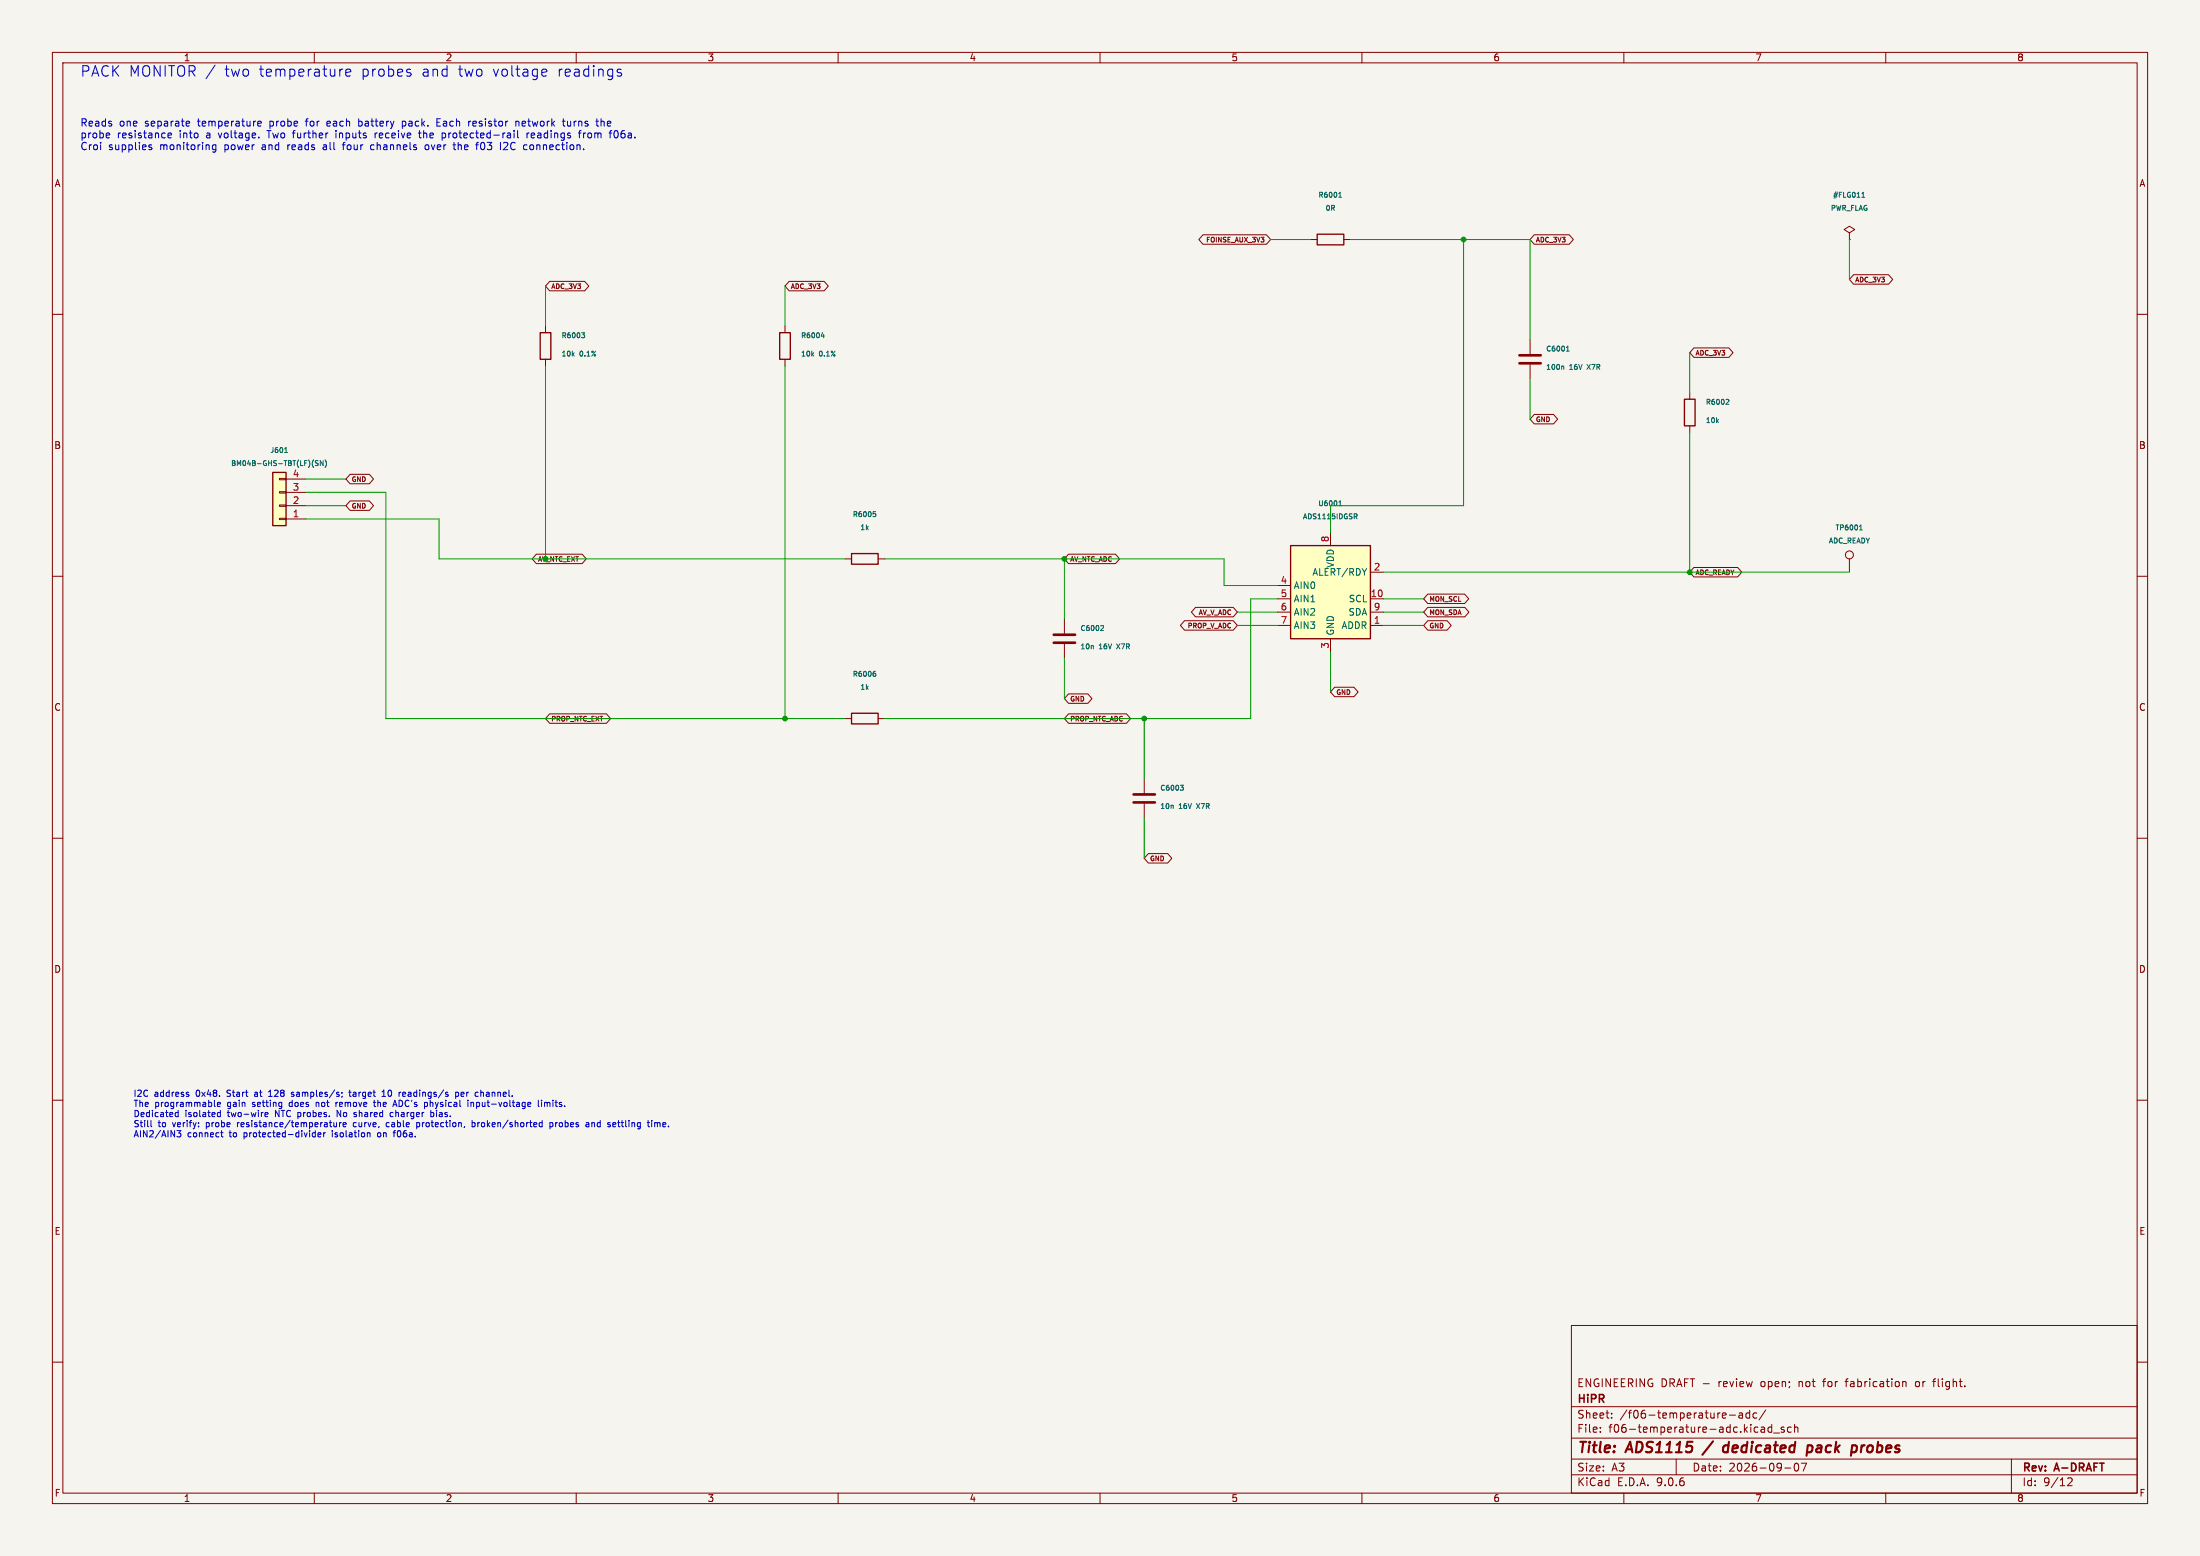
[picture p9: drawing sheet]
<svg xmlns="http://www.w3.org/2000/svg" width="420mm" height="297mm" viewBox="0 0 420 297" stroke-linecap="round" stroke-linejoin="round" font-family="sans-serif">
<path d="M0 0h420v297h-420z" fill="#f5f4ef" stroke="#f5f4ef" stroke-width=".19"/>
<g fill="none" stroke="#840000" stroke-width=".19">
<path d="M10 10h400v277h-400zM12 12h396v273h-396zM60 10v2M110 10v2M160 10v2M210 10v2M260 10v2M310 10v2M360 10v2M10 60h2M408 60h2M10 110h2"/>
<path d="M408 110h2M10 160h2M408 160h2M10 210h2M408 210h2M300 253h108v32h-108zM10 260h2M300 278.5h108M300 274.5h108M300 268.5h108M305.5 273.2v.2M305.5 272.5v.1"/>
<path d="M307.7 270.5v.2M307.7 269.8v.1M320 278.5v3M330.2 270.1h1.1M332 269.8h.6l.1 .9M332.7 270l-.5 .1a.29 .29 0 0 0-.3 .3 .29 .29 0 0 0 .3 .3l.5-.1M334 269.8l-.4-.1-.3 .3 .1 .6h.6M334 269.2v1.5M335.4 269.8l-.5-.1-.2 .3 .1 .6h.6M336.4 272.4h.3l.2 .2v.8M336.9 273.3l-.5 .1M336.9 272.7l-.5 .1"/>
<path d="M337.1 269.1l-1.3 1.9M338.2 272.5l-.4-.1-.3 .3 .2 .6h.5M338.2 271.9v1.5M338.6 273.5h1.1M340.6 272.5l-.4-.1-.2 .2 .1 .2 .5 .2v.3h-.6M341.9 272.5l-.4-.1-.3 .3 .2 .6h.5M342.6 272.5l.2-.1 .4 .1v.9M342.6 271.9v1.5M342.7 279.4l.2-.1a.8 .8 0 0 1 .5 .7 .8 .8 0 0 1-.5 .8l-.2-.2-.2-.4zM343.9 279.3h1l-.7 1.5M352.2 263.7h.6M363.3 263.8h.5l.1 .9"/>
<path d="M365.9 263.7l-.2 .3v.4l.2 .3M368.9 263.7h.6M369.5 263.2l-.3 .2v1.3M384 278.5v6.5M408 260h2M60 285v2M110 285v2M160 285v2M210 285v2M260 285v2M300 281.5h108M310 285v2"/>
<path d="M340.7 280.2h1.2M360 285v2M394.7 282.2l.6-.1 .2 .1 .1 .3-.9 1.1h.9"/>
</g>
<path d="M327 275.1l-2 2.6M330 276a.66 .66 0 0 0-1 .3l-.1 .5 .2 .3h.7M330.1 275.2l-.3 2M345.1 276h.8l.1 .3v.5a.66 .66 0 0 1-1 .3M345.1 275.9l-.2 2M355.4 275.9l-.2 1.3M355.8 275.9l-.4 .4" fill="none" stroke="#840000" stroke-width=".4"/>
<path d="M52.1 90.2h2.5v10.1h-2.5z" fill="#ffffc2"/>
<path d="M148.8 63.5h2.1v5.1h-2.1zM321.6 76.2h2v5.1h-2zM52.1 90.2h2.5v10.1h-2.5zM162.6 136.1h5v2.1h-5z" fill="none" stroke="#840000" stroke-width=".25"/>
<g fill="none" stroke="#840000" stroke-width=".19">
<path d="M149.9 62.2v1.3M149.9 68.6v1.3M292.1 64.8v2.8M292.1 69.6v2.8M322.6 74.9v1.3M53.3 98.9h1.3v.3h-1.3zM53.3 96.4h1.3v.2h-1.3zM53.3 93.9h1.3v.2h-1.3zM53.3 91.3h1.3v.3h-1.3zM54.6 99.1h3.8M54.6 96.5h3.8M54.6 94h3.8"/>
<path d="M54.6 91.4h3.8M322.6 81.3v1.3M203.2 118.1v2.8M353.1 106.7v2.5M161.3 137.2h1.3M167.6 137.2h1.3M203.2 122.9v2.8M218.4 148.6v2.8M218.4 153.4v2.8"/>
<circle cx="353.1" cy="105.9" r=".76"/>
</g>
<g fill="none" stroke="#006464" stroke-width=".19">
<path d="M156.8 64.2h.6M157.2 63.8v.7M298.3 69.9l.2 .1v.5M299 67h.6M299.1 66.3l.2-.2v.9M329.6 76.2l.4 .1 .1 .2-.6 .7h.6M54.3 86.4h.6M54.5 85.6l.1-.2v1M60.7 88h-.5a.4 .4 0 0 0 .5 .5l-.1 .3h-.4M61.7 87.9v1l-.6-1v1M62 87.8a1.09 1.09 0 0 1 0 1.4M210.3 119.4h.3l.1 .3-.6 .7h.6"/>
<path d="M355 101.2h.5M355.1 100.4l.2-.2v1M166.8 128.5l.4 .2v.3l-.4 .1M166.9 128.1h.2M225.3 149.9h.6l-.3 .3 .3 .1v.4l-.2 .1h-.2"/>
</g>
<path d="M290.1 67.8h4M290.1 69.3h4M201.2 121.2h4M201.2 122.7h4M216.4 151.6h4.1M216.4 153.2h4.1" fill="none" stroke="#840000" stroke-width=".51"/>
<path d="M246.4 104.1h15.2v17.8h-15.2z" fill="#ffffc2"/>
<path d="M251.5 44.7h5v2h-5zM103.1 63.5h2.1v5.1h-2.1zM162.6 105.7h5v2h-5zM246.4 104.1h15.2v17.8h-15.2z" fill="none" stroke="#840000" stroke-width=".25"/>
<g fill="none" stroke="#840000" stroke-width=".19">
<path d="M104.9 53.7h6.7l.8 .9-.8 .9h-6.7l-.8-.9zM150.6 53.7h6.7l.8 .9-.8 .9h-6.7l-.7-.9zM229.7 44.8h12.1l.8 .9-.8 .9h-12.1l-.8-.9zM250.2 45.7h1.3M256.5 45.7h1.3M292.9 44.8h6.7l.8 .9-.8 .9h-6.7l-.8-.9zM353.1 44.5l1-.7-1-.6-1.1 .6 1.1 .7v1.2M353.1 45.7h.1M353.8 52.4h6.7l.8 .9-.8 .9h-6.7l-.7-.9zM104.1 62.2v1.3M104.1 68.6v1.3M292.9 79.1h3.7l.8 .9-.8 .9h-3.7l-.8-.9z"/>
<path d="M323.4 66.4h6.7l.7 .9-.7 .9h-6.7l-.8-.9zM66.8 90.5h3.7l.8 .9-.8 .9h-3.7l-.8-.9zM66.8 95.6h3.7l.8 .9-.8 .9h-3.7l-.8-.9zM102.4 105.8h8.7l.8 .9-.8 .9h-8.7l-.8-.9zM161.3 106.7h1.3M167.6 106.7h1.3M204 105.8h8.9l.8 .9-.8 .9h-8.9l-.8-.9zM226.1 118.5h9.3l.8 .9-.8 .9h-9.3l-.8-.9zM228.2 115.9h7.2l.8 .9-.8 .9h-7.2l-.8-.9zM243.8 111.8h2.6M243.8 114.3h2.6M243.8 116.8h2.6"/>
<path d="M243.8 119.4h2.6M254 101.6v2.5M261.6 114.3h2.6M261.6 116.8h2.6M261.6 119.4h2.6M261.6 109.2h2.6M272.6 113.4h7l.8 .9-.8 .9h-7l-.8-.9zM272.6 115.9h7l.8 .9-.8 .9h-7l-.8-.9zM272.6 118.5h3.7l.7 .9-.7 .9h-3.7l-.8-.9zM323.4 108.3h8.3l.8 .9-.8 .9h-8.3l-.8-.9zM104.9 136.3h10.9l.8 .9-.8 .9h-10.9l-.8-.9zM204 132.4h3.7l.8 1-.8 .9h-3.7l-.8-.9z"/>
<path d="M204 136.3h11l.8 .9-.8 .9h-11l-.8-.9zM254 121.9v2.6M254.8 131.2h3.7l.8 .9-.8 .9h-3.7l-.8-.9zM219.2 162.9h3.7l.8 .9-.8 .9h-3.7l-.8-.9z"/>
</g>
<path d="M255.6 37.7h.5M255.7 36.9l.1-.2v1M355.4 37.7h.6M355.5 36.9l.2-.2v1M111 63.5h.6l-.3 .4 .3 .1v.3l-.2 .2h-.2M166.7 97.7h.5M166.8 98l.4 .2-.1 .4h-.3M255.6 96.5h.5M255.6 95.9l.3-.3v.9M258.5 98.1h.4l.2 .2-.1 .2-.5 .1M258.8 98.6l.3 .4" fill="none" stroke="#006464" stroke-width=".19"/>
<g fill="none" stroke="#009600" stroke-width=".19">
<path d="M104.1 54.6v7.6M149.9 54.6v7.6M242.6 45.7h7.6M257.8 45.7h34.3v19.1M279.4 45.7v50.8h-25.4v5.1M353.1 45.7v7.6M104.1 69.9v36.8M149.9 69.9v67.3M292.1 72.4v7.6M322.6 67.3v7.6M58.4 96.5h7.6M58.4 99.1h25.4v7.6h77.5"/>
<path d="M58.4 94h15.3v43.2h87.6M58.4 91.4h7.6M322.6 82.6v26.6M168.9 106.7h64.8v5.1h10.1M203.2 106.7v11.4M236.2 116.8h7.6M236.2 119.4h7.6M243.8 114.3h-5v22.9h-69.9M264.2 109.2h88.9M264.2 114.3h7.6M264.2 116.8h7.6M264.2 119.4h7.6"/>
<path d="M203.2 125.7v7.7M218.4 137.2v11.4M254 124.5v7.6M218.4 156.2v7.6"/>
</g>
<g fill="none" stroke="#0000c2" stroke-width=".19">
<path d="M41.1 12.4l-1.8 2.6M65.2 13.2h.2M66 13.9l1-.2-.1-.4-.6-.1-.3 .3 .1 .9h.8M78.4 14v.4M104.1 13.2l.2 .1 .1 .4-1 .2M104.3 14.4l-.2 .1M118.1 13.2l.5 .1M118.1 13.9l.5 .1 .1 .3-.3 .2h-.4M20.7 25.4l.2 .3-.6 .2M20.9 26.3h-.2M28.4 27.9l.6 .4-.2 .3-.4-.1M28.9 27.7l-.3-.1-.2 .2"/>
<path d="M32.1 25.5v.8h.6M32.7 25.5v.2l-.6 .2M35.7 23.1l.4 .1 .1 .3-.7 .1M36.1 24l-.4 .1M41.2 27.7l-.4-.1-.3 .3 .2 .6h.5M41.2 27.6v1.2l-.3 .2h-.3M49.2 23.6l.7-.1-.1-.3-.4-.1-.2 .2 .1 .7h.5M49.4 26.2v.1M61.9 27.6l-.2 .1M61.9 28l-.2 .2 .2 .4M62.6 23.1l-.2 .2v.6l.2 .2M63.1 23.5l-.7 .1"/>
<path d="M64.1 25.4v.9M65.5 27.4v1.2M68.5 24l.4 .1M68.5 22.7v1.4M68.9 23.1l-.4 .1M71.3 27.6h-.3l-.3 .3 .1 .5 .5 .2M71.6 25.4v.9M71.7 25.5l-.1 .2M76.8 24h.5M76.8 23.2h.5M76.8 23.1v1.4M80.1 24.9v1.2l.3 .2"/>
<path d="M81.8 27.8l-.4-.2-.3 .3 .2 .6 .3 .1 .2-.2M83.4 23.3h.5M84.1 22.7h-.7v1.4h.7M84.5 25.4h.3l.3 .3-.1 .5-.5 .1M86.7 27.2v1.2M86.7 28.5l.3 .1M89.9 23.1l-.4 .2M90.3 23.2v.8M90.9 23.5l-.6 .1M91.7 27.7l.2 .7M96.9 27.8l-.8 .8h.8M98.1 24.9v.2"/>
<path d="M98.1 25.4v.9M98.5 23.3l.2-.2 .3 .1 .1 .9M98.5 23.1v1M98.8 24.9v1.2l.2 .2M100.6 25.4v.9M101 25.4l-.4 .3M101.3 27.7l-.2 .2 .2 .6M101.6 25.4l-.2 .2v.5l.2 .2M102.1 25.7l-.7 .2M107.3 23.1h.6M107.5 22.7v1.2l.4 .2M108.3 23.1v.8l.4 .2"/>
<path d="M110.4 25.4h.5M110.6 25.1v1.2M111.4 25.4v.9M111.7 25.4l-.3 .3M113.7 23.1h.6M114.1 24.1h.2M114.7 22.7v1.4M115.3 23.2l-.4-.1-.2 .2M116.3 25.4h.5M117.3 25.1a.76 .76 0 0 0 .4 1.2h.1M28.8 213.9v1l.2 .2M33.5 212.5v.5l.5 .1"/>
<path d="M34 211.9v1.2M34.5 216.4v.4l-.1 .1-.4 .1-.2-.1M35.9 208.9l.2 .2-.2 .2M35.9 208.5h.1M40.9 210v1l.2 .2M41.5 210.8l.6-.1-.1-.2-.3-.1-.2 .2 .1 .6h.4M41.6 213l.5 .1M42.1 211.9v1.2M42.1 212.4l-.5 .1M42.3 215.8v1l.3 .2M45.3 214.3v.8M45.4 214.4l-.1 .1"/>
<path d="M48.6 208.9v.3M50.6 212.5v.6h.5M51.2 212.5v.1l-.6 .1M51.3 209.3h.7M51.6 208.1l-.3 .3M55.3 210.5v.6M55.6 209.2h.5M56.1 208.5h-.3l-.2 .2 .1 .1 .4 .1M60.2 216.9l-.4 .1M60.2 215.8v1.2M60.4 210.4v.8M60.7 216.4l.1 .5h.4"/>
<path d="M61.3 216.4v.1l-.6 .1M61.8 216.2v.8M61.8 216.3v.1M63.4 215.8v.1M63.4 216.2v.8M63.7 214.3l.1 .7h.4M64.1 210.4v.8M64.2 210.5l-.1 .1M64.2 214.3v.8M64.4 213.1v-1.2l.6 1.2M64.8 214.3v.8M65.2 214.3l-.4 .2"/>
<path d="M65.3 208.5v.2M65.3 209.2l-.1 .3M65.5 214.7l.6-.1-.1-.3h-.3l-.2 .1 .1 .6h.4M66.6 208.5h.4M66.8 208.1v1l.2 .2M67.6 212.4h.4M67.6 212.7l.4 .1M67.9 214.3h-.3l-.2 .2 .1 .5 .4 .1M68 213.1h-.3M70.6 216.3v.7M71.4 210v1l.3 .2M72.2 216.3l-.1 .5 .4 .2"/>
<path d="M72.9 209.3h.7M72.9 208.4l.4-.3v1.2M74.2 214.3h-.4l-.1 .2 .1 .5 .4 .1M75 212.4l-.3-.1-.2 .3 .1 .5h.4M75 216.2h.5M75.1 210.9h.6M75.2 216v1M75.4 210l.4 1.2M77.4 208.5h-.4l-.1 .2v.5h.5M77.4 208.8l-.5 .1M79.6 214.3v1.2M80.1 214.4v.6h-.5"/>
<path d="M82.2 211.9v1.2M82.8 212.5v.5l-.6 .1M87 208.5h.3l.3 .2-.2 .5h-.4M87 208.5v1.2M88.4 208.5l-.4 .2 .1 .5 .3 .1M88.6 208.8l-.6 .1M89.3 210.4v.8M89.9 210.4v.8M90.1 214.3h.4l.2 .2-.1 .5h-.5M90.1 213.9v1.2M90.4 210.6v.6M91.8 208.1v1.2"/>
<path d="M92.2 208.5l-.4 .1M101.2 210.4l.1 .3-.5 .1M101.3 211.2h-.1M102.8 210v1l.1 .2M103 215h.5M103 214.3h.5M103.4 210v.1M103.4 210.4v.8M103.5 213.9v1.2M104 210.4v.8M104.3 210.4l-.3 .1M105 214.3h.3l.3 .2-.2 .5h-.4"/>
<path d="M105 214.3v1.2M112 214.3l.4 .1v.7M112.4 215l-.4 .1M112.4 214.6h-.4M113 214.3v.8M113.3 214.3l-.3 .1M117.6 214.4l-.2-.1-.4 .1v.6h.5M117.6 214.6l-.6 .1M123.6 214.3h.4M123.8 215l.2 .1M124.4 213.9v.1M124.4 214.3v.8"/>
<path d="M125 214.3v.8M125.4 214.3l-.4 .1"/>
</g>
<g fill="#009600" stroke="#009600" stroke-width=".19">
<circle cx="149.9" cy="137.2" r=".46"/>
<circle cx="279.4" cy="45.7" r=".46"/>
<circle cx="322.6" cy="109.2" r=".46"/>
<circle cx="218.4" cy="137.2" r=".46"/>
<circle cx="203.2" cy="106.7" r=".46"/>
</g>
<g font-size="2.8" fill="#0000c2">
<text x="15.2" y="14.9">PACK MONITOR /</text>
<text x="42.8" y="14.9">two</text>
<text x="49.5" y="14.9">temperature</text>
<text x="69" y="14.9">probes</text>
<text x="80.6" y="14.9">and</text>
<text x="87.6" y="14.9">two</text>
<text x="94.3" y="14.9">voltage</text>
<text x="106.7" y="14.9">readings</text>
</g>
<g font-size="2.8" fill="#840000">
<text x="301" y="277.9">Title:</text>
<text x="310.6" y="277.9">ADS1115</text>
<text x="330.6" y="277.9">dedicated</text>
<text x="347.4" y="277.9">pack</text>
<text x="356.7" y="277.9">probes</text>
</g>
<g font-size="2.1" fill="#840000">
<text x="301" y="268.2">HiPR</text>
<text x="301" y="265">ENGINEERING DRAFT -</text>
<text x="328.2" y="265">review</text>
<text x="336.4" y="265">open;</text>
<text x="343.8" y="265">not</text>
<text x="348.6" y="265">for</text>
<text x="353.1" y="265">fabrication</text>
<text x="366.5" y="265">or</text>
<text x="370.1" y="265">flight.</text>
<text x="301" y="273.7">File:</text>
<text x="301" y="271">Sheet:</text>
<text x="307.1" y="273.7">f06-temperature-adc.kicad_sch</text>
<text x="309.2" y="271">/f06-temperature-adc/</text>
<text x="301" y="281.1">Size:</text>
<text x="307.6" y="281.1">A3</text>
<text x="323" y="281.1">Date:</text>
<text x="330" y="281.1">2026-09-07</text>
<text x="386" y="281.3">Rev:</text>
<text x="392.4" y="281.3">A-DRAFT</text>
<text x="301" y="283.9">KiCad</text>
<text x="308.7" y="283.9">E.D.A.</text>
<text x="316.3" y="283.9">9.0.6</text>
<text x="386" y="283.9">Id:</text>
<text x="390.1" y="283.9">9/12</text>
</g>
<g font-size="1.9" fill="#0000c2">
<text x="15.2" y="24.5">Reads</text>
<text x="15.2" y="26.7">probe</text>
<text x="15.2" y="29">Croi</text>
<text x="20.7" y="29">supplies</text>
<text x="22.4" y="26.7">resistance</text>
<text x="22.8" y="24.5">one</text>
<text x="27.7" y="24.5">separate</text>
<text x="30.6" y="29">monitoring</text>
<text x="34.3" y="26.7">into</text>
<text x="38" y="24.5">temperature</text>
<text x="39.6" y="26.7">a</text>
<text x="42.1" y="26.7">voltage.</text>
<text x="43" y="29">power</text>
<text x="50.3" y="29">and</text>
<text x="51.6" y="26.7">Two further</text>
<text x="51.8" y="24.5">probe</text>
<text x="55.4" y="29">reads</text>
<text x="58.9" y="24.5">for</text>
<text x="62.4" y="29">all</text>
<text x="63.1" y="24.5">each</text>
<text x="64.9" y="26.7">inputs</text>
<text x="66.3" y="29">four</text>
<text x="69.3" y="24.5">battery</text>
<text x="71.8" y="29">channels</text>
<text x="72.6" y="26.7">receive</text>
<text x="77.8" y="24.5">pack.</text>
<text x="81.2" y="26.7">the</text>
<text x="82.4" y="29">over</text>
<text x="84.6" y="24.5">Each</text>
<text x="85.7" y="26.7">protected-rail</text>
<text x="88" y="29">the</text>
<text x="90.8" y="24.5">resistor</text>
<text x="92.5" y="29">f03</text>
<text x="97.2" y="29">I2C</text>
<text x="100" y="24.5">network</text>
<text x="101.9" y="29">connection.</text>
<text x="102.1" y="26.7">readings</text>
<text x="109.2" y="24.5">turns</text>
<text x="112.3" y="26.7">from</text>
<text x="115.8" y="24.5">the</text>
<text x="118.3" y="26.7">f06a.</text>
</g>
<g font-size="1.8" fill="#840000">
<text x="35" y="11.9">1</text>
<text x="85" y="11.9">2</text>
<text x="135" y="11.9">3</text>
<text x="185" y="11.9">4</text>
<text x="235" y="11.9">5</text>
<text x="285" y="11.9">6</text>
<text x="335" y="11.9">7</text>
<text x="385" y="11.9">8</text>
<text x="10.3" y="35.9">A</text>
<text x="408.3" y="35.9">A</text>
<text x="10.3" y="85.9">B</text>
<text x="408.2" y="85.9">B</text>
<text x="10.3" y="135.9">C</text>
<text x="408.2" y="135.9">C</text>
<text x="10.3" y="185.9">D</text>
<text x="408.2" y="185.9">D</text>
<text x="10.3" y="235.9">E</text>
<text x="408.3" y="235.9">E</text>
<text x="10.3" y="285.9">F</text>
<text x="35" y="286.9">1</text>
<text x="85" y="286.9">2</text>
<text x="135" y="286.9">3</text>
<text x="185" y="286.9">4</text>
<text x="235" y="286.9">5</text>
<text x="285" y="286.9">6</text>
<text x="335" y="286.9">7</text>
<text x="385" y="286.9">8</text>
<text x="408.3" y="285.9">F</text>
</g>
<g font-size="1.8" fill="#a90000">
<text x="55.8" y="93.7">3</text>
<text x="55.8" y="91.2">4</text>
<text x="55.8" y="98.8">1</text>
<text x="55.8" y="96.3">2</text>
<text x="253.7" y="103.6" transform="rotate(-90 253.7 103.6)">8</text>
<text x="244.4" y="111.5">4</text>
<text x="262.2" y="109">2</text>
<text x="244.4" y="114">5</text>
<text x="244.4" y="116.6">6</text>
<text x="244.4" y="119.1">7</text>
<text x="261.6" y="114">10</text>
<text x="262.2" y="116.6">9</text>
<text x="262.2" y="119.1">1</text>
<text x="253.7" y="123.9" transform="rotate(-90 253.7 123.9)">3</text>
</g>
<g font-size="1.8" fill="#006464">
<text x="246.9" y="112.6">AIN0</text>
<text x="250.4" y="110.1">ALERT/RDY</text>
<text x="254.9" y="108.5" transform="rotate(-90 254.9 108.5)">VDD</text>
<text x="246.9" y="115.2">AIN1</text>
<text x="246.9" y="117.7">AIN2</text>
<text x="257.3" y="117.7">SDA</text>
<text x="257.4" y="115.2">SCL</text>
<text x="246.9" y="120.2">AIN3</text>
<text x="254.9" y="121.4" transform="rotate(-90 254.9 121.4)">GND</text>
<text x="256" y="120.2">ADDR</text>
</g>
<g font-size="1.7" fill="#0000c2">
<text x="25.4" y="209.7">I2C</text>
<text x="29.4" y="209.7">address</text>
<text x="37.5" y="209.7">0x48.</text>
<text x="43.7" y="209.7">Start</text>
<text x="49.1" y="209.7">at</text>
<text x="52" y="209.7">128</text>
<text x="56.6" y="209.7">samples/s;</text>
<text x="67.9" y="209.7">target</text>
<text x="74.3" y="209.7">10</text>
<text x="77.8" y="209.7">readings/s</text>
<text x="88.8" y="209.7">per</text>
<text x="92.8" y="209.7">channel.</text>
<text x="25.4" y="211.6">The</text>
<text x="25.4" y="213.6">Dedicated</text>
<text x="25.4" y="215.5">Still</text>
<text x="29.6" y="211.6">programmable</text>
<text x="30.2" y="215.5">to</text>
<text x="33.1" y="215.5">verify:</text>
<text x="35.3" y="213.6">isolated</text>
<text x="39.7" y="215.5">probe</text>
<text x="43.5" y="211.6">gain</text>
<text x="43.6" y="213.6">two-wire</text>
<text x="45.8" y="215.5">resistance/temperature</text>
<text x="48.5" y="211.6">setting</text>
<text x="52.9" y="213.6">NTC probes.</text>
<text x="55.8" y="211.6">does</text>
<text x="61.1" y="211.6">not</text>
<text x="65" y="211.6">remove</text>
<text x="65.1" y="213.6">No</text>
<text x="68.2" y="215.5">curve,</text>
<text x="68.5" y="213.6">shared</text>
<text x="72.6" y="211.6">the</text>
<text x="74.7" y="215.5">cable</text>
<text x="75.7" y="213.6">charger</text>
<text x="76.5" y="211.6">ADC's</text>
<text x="80.7" y="215.5">protection,</text>
<text x="82.6" y="211.6">physical</text>
<text x="83.6" y="213.6">bias.</text>
<text x="91.1" y="211.6">input-voltage</text>
<text x="91.5" y="215.5">broken/shorted</text>
<text x="104.8" y="211.6">limits.</text>
<text x="106.6" y="215.5">probes</text>
<text x="113.7" y="215.5">and</text>
<text x="118.1" y="215.5">settling</text>
<text x="125.9" y="215.5">time.</text>
<text x="25.4" y="217.4">AIN2/AIN3</text>
<text x="35.8" y="217.4">connect</text>
<text x="43.9" y="217.4">to</text>
<text x="46.9" y="217.4">protected-divider</text>
<text x="63.9" y="217.4">isolation</text>
<text x="72.8" y="217.4">on</text>
<text x="76.1" y="217.4">f06a.</text>
</g>
<g font-size="1.3" fill="#006464">
<text x="251.6" y="37.9">R6001</text>
<text x="252.9" y="40.4">0R</text>
<text x="349.4" y="40.4">PWR_FLAG</text>
<text x="349.8" y="37.9">#FLG011</text>
<text x="107.1" y="64.7">R6003</text>
<text x="152.8" y="64.7">R6004</text>
<text x="107.1" y="68.2">10k</text>
<text x="110.7" y="68.2">0.1%</text>
<text x="152.8" y="68.2">10k</text>
<text x="156.4" y="68.2">0.1%</text>
<text x="295" y="67.3">C6001</text>
<text x="295" y="70.8">100n</text>
<text x="299.6" y="70.8">16V</text>
<text x="303.2" y="70.8">X7R</text>
<text x="325.5" y="77.4">R6002</text>
<text x="325.5" y="80.9">10k</text>
<text x="44" y="89.1">BM04B-GHS-TBT(LF)(SN)</text>
<text x="51.5" y="86.6">J601</text>
<text x="162.7" y="98.9">R6005</text>
<text x="164.1" y="101.4">1k</text>
<text x="248.6" y="99.3">ADS1115IDGSR</text>
<text x="251.6" y="96.8">U6001</text>
<text x="350.3" y="101.4">TP6001</text>
<text x="349" y="103.9">ADC_READY</text>
<text x="206.1" y="120.6">C6002</text>
<text x="206.1" y="124.1">10n</text>
<text x="209.8" y="124.1">16V</text>
<text x="213.4" y="124.1">X7R</text>
<text x="162.7" y="129.4">R6006</text>
<text x="164.1" y="131.9">1k</text>
<text x="221.4" y="151.1">C6003</text>
<text x="221.4" y="154.6">10n</text>
<text x="225" y="154.6">16V</text>
<text x="228.7" y="154.6">X7R</text>
</g>
<g font-size="1.3" fill="#840000">
<text x="230.1" y="46.5">FOINSE_AUX_3V3</text>
<text x="293.1" y="46.5">ADC_3V3</text>
<text x="105.2" y="55.4">ADC_3V3</text>
<text x="150.9" y="55.4">ADC_3V3</text>
<text x="354.1" y="54.1">ADC_3V3</text>
<text x="323.6" y="68.1">ADC_3V3</text>
<text x="293.1" y="80.8">GND</text>
<text x="67.1" y="92.2">GND</text>
<text x="67.1" y="97.3">GND</text>
<text x="204.2" y="107.4">AV_NTC_ADC</text>
<text x="323.6" y="110">ADC_READY</text>
<text x="228.7" y="117.6">AV_V_ADC</text>
<text x="272.8" y="115">MON_SCL</text>
<text x="272.8" y="117.6">MON_SDA</text>
<text x="226.6" y="120.1">PROP_V_ADC</text>
<text x="272.8" y="120.1">GND</text>
<text x="105.2" y="137.9">PROP_NTC_EXT</text>
<text x="204.2" y="134.1">GND</text>
<text x="204.2" y="137.9">PROP_NTC_ADC</text>
<text x="255" y="132.8">GND</text>
<text x="219.5" y="164.6">GND</text>
</g>
<text font-size="1.3" fill="#009600" x="102.6" y="107.4">AV_NTC_EXT</text>
</svg>
